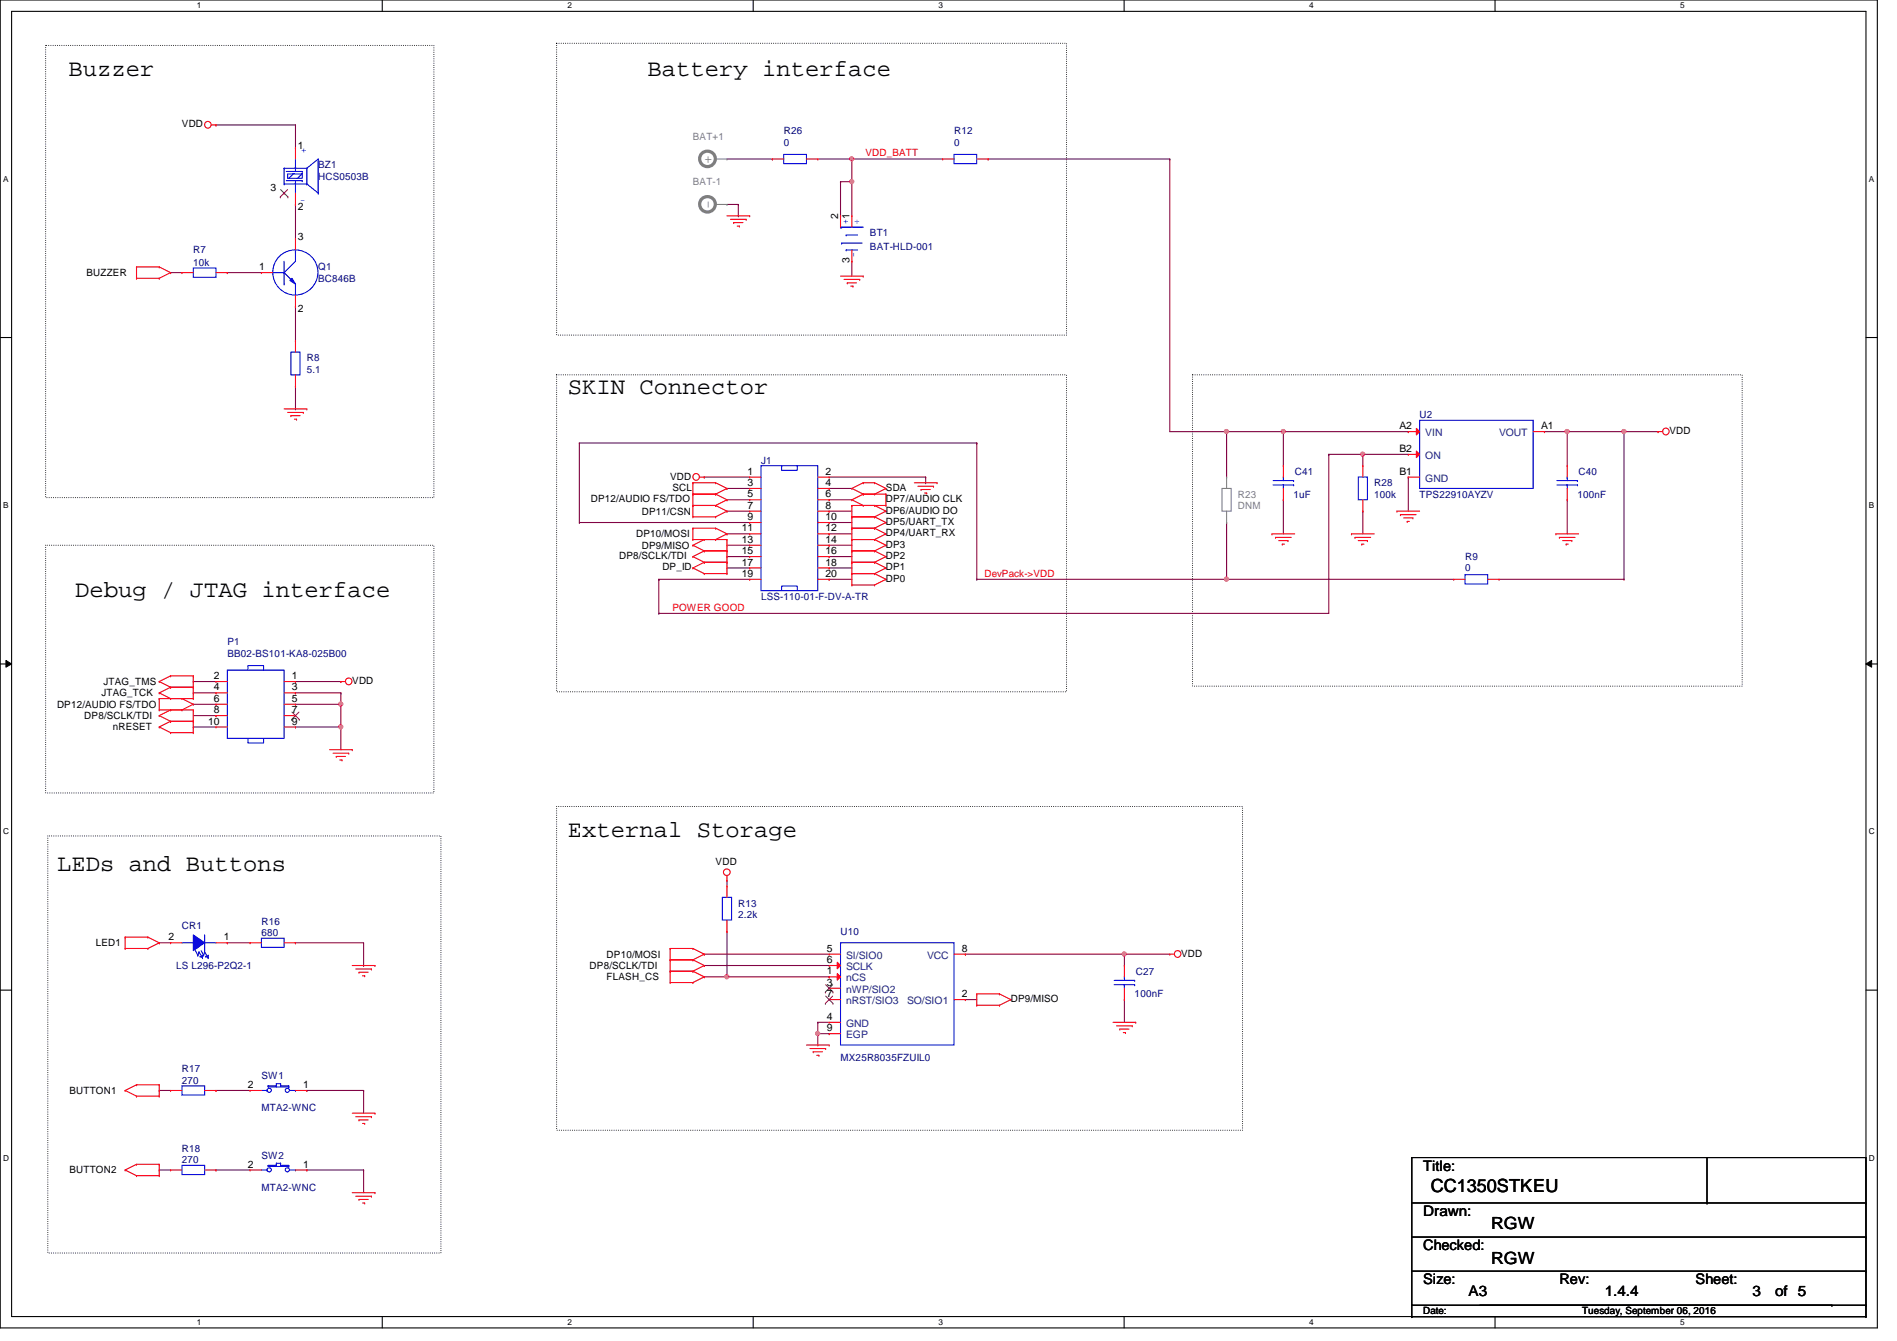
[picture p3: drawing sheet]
<svg xmlns="http://www.w3.org/2000/svg" width="297mm" height="210mm" viewBox="0 0 297 210" stroke-linecap="round" stroke-linejoin="round" font-family="sans-serif">
<path d="M0 0h294v207.9h-294zM1.8 1.8h290.4v204.3h-290.4z" fill="none" stroke="#000" stroke-width=".17"/>
<g fill="#fff">
<path d="M30.8 .2h.7v1.4h-.7z"/>
<path d="M30.8 206.2h.7v1.4h-.7z"/>
</g>
<path d="M59.9 0v1.8M59.9 206.1v1.8" fill="none" stroke="#000" stroke-width=".17"/>
<g fill="#fff">
<path d="M88.9 .2h.6v1.4h-.6z"/>
<path d="M88.9 206.2h.6v1.4h-.6z"/>
</g>
<path d="M117.9 0v1.8M117.9 206.1v1.8" fill="none" stroke="#000" stroke-width=".17"/>
<g fill="#fff">
<path d="M146.9 .2h.7v1.4h-.7z"/>
<path d="M146.9 206.2h.7v1.4h-.7z"/>
</g>
<path d="M176 0v1.8M176 206.1v1.8" fill="none" stroke="#000" stroke-width=".17"/>
<g fill="#fff">
<path d="M205 .2h.7v1.4h-.7z"/>
<path d="M205 206.2h.7v1.4h-.7z"/>
</g>
<path d="M234.1 0v1.8M234.1 206.1v1.8" fill="none" stroke="#000" stroke-width=".17"/>
<g fill="#fff">
<path d="M263.1 .2h.7v1.4h-.7z"/>
<path d="M263.1 206.2h.7v1.4h-.7z"/>
<path d="M.5 27.3h.8v1.4h-.8z"/>
<path d="M292.6 27.3h.9v1.4h-.9z"/>
<path d="M.5 78.4h.8v1.4h-.8z"/>
<path d="M292.6 78.4h.9v1.4h-.9z"/>
</g>
<path d="M0 52.8h1.8M292.2 52.8h1.8" fill="none" stroke="#000" stroke-width=".17"/>
<g fill="#fff">
<path d="M.5 129.5h.9v1.4h-.9z"/>
<path d="M292.6 129.5h.9v1.4h-.9z"/>
</g>
<path d="M0 103.9h1.8M292.2 103.9h1.8" fill="none" stroke="#000" stroke-width=".17"/>
<path d="M.9 103.4l.9 .5-.9 .5zM292.2 103.9l.9-.5v1z" fill="#000"/>
<path d="M.9 103.4l.9 .5-.9 .5zM292.2 103.9l.9-.5v1z" fill="none" stroke="#000" stroke-width=".16"/>
<g fill="#fff">
<path d="M.5 180.5h.9v1.4h-.9z"/>
<path d="M292.6 180.5h.9v1.4h-.9z"/>
</g>
<path d="M0 155h1.8M292.2 155h1.8" fill="none" stroke="#000" stroke-width=".17"/>
<path d="M7.2 7.1h60.7v70.8h-60.7zM87.2 6.8h79.8v45.7h-79.8zM87.2 58.7h79.8v49.6h-79.8zM186.7 58.7h86.1v48.7h-86.1zM7.2 85.3h60.7v38.8h-60.7zM7.5 130.9h61.5v65.2h-61.5zM87.2 126.2h107.4v50.7h-107.4z" fill="none" stroke="#000" stroke-width=".17" stroke-dasharray="0 .3"/>
<g fill="none" stroke="#800040" stroke-width=".17">
<path d="M46.3 108.5h.1M46.3 108.5h7.1M53.4 108.5h.1M53.4 108.5v1.7M24.9 147.6h.1M24.9 147.6h1.8M35.6 147.6h.1M35.6 147.6h3.6M46.3 147.6h.1M46.3 147.6h10.6M24.9 170.7h.1M24.9 170.7h1.8"/>
<path d="M24.9 183.1h.1M24.9 183.1h1.8"/>
</g>
<circle cx="53.4" cy="110.2" r=".32" fill="#f0f"/>
<circle cx="53.4" cy="110.2" r=".32" fill="none" stroke="#f0f" stroke-width=".17"/>
<g fill="none" stroke="#800040" stroke-width=".17">
<path d="M33.8 19.6h.1M33.8 19.6h12.5M46.3 19.6h.1M46.3 19.6v3.5M46.3 32h.1M46.3 32v5.3M26.7 42.7h.1M26.7 42.7h1.8M35.6 42.7h.1M35.6 42.7h5.3M46.3 48h.1M46.3 48v5.3"/>
<path d="M129.8 74.7h15.1M144.9 74.7h.1M30.3 106.7h.1M30.3 108.5h.1M30.3 113.8h.1M30.3 106.7h3.5M30.3 108.5h3.5M30.3 113.8h3.5M46.3 110.2h.1M46.3 110.2h7.1M53.4 113.8h.1M53.4 113.8v3.5"/>
</g>
<circle cx="53.4" cy="113.8" r=".32" fill="#f0f"/>
<circle cx="53.4" cy="113.8" r=".32" fill="none" stroke="#f0f" stroke-width=".17"/>
<g fill="none" stroke="#800040" stroke-width=".17">
<path d="M131.6 28.4h.1M131.6 28.4v5.4M131.6 28.4h1.8M133.4 28.4h.1M133.4 24.9h.1M133.4 24.9v8.9M154.7 24.9h.1M154.7 24.9h28.5M133.4 40.9h.1M133.4 40.9v2.3M46.3 64h.1M46.3 60.5v3.5"/>
<path d="M103.2 96h.1M103.2 96h104.9M129.8 90.7h.1M129.8 88.9h.1M129.8 87.1h.1M129.8 81.8h.1M129.8 80h.1M129.8 90.7h3.6M129.8 88.9h3.6M129.8 87.1h3.6M129.8 81.8h3.6M129.8 80h3.6"/>
<path d="M46.3 113.8h.1M53.4 110.2h.1M53.4 110.2v3.6h-7.1M56.9 151.1h.1M56.9 147.6v3.5M56.9 170.7h.1M56.9 170.7v3.5M56.9 183.1h.1M56.9 183.1v3.6"/>
</g>
<circle cx="133.4" cy="28.4" r=".32" fill="#f0f"/>
<circle cx="133.4" cy="28.4" r=".32" fill="none" stroke="#f0f" stroke-width=".17"/>
<circle cx="133.4" cy="24.9" r=".32" fill="#f0f"/>
<circle cx="133.4" cy="24.9" r=".32" fill="none" stroke="#f0f" stroke-width=".17"/>
<path d="M183.2 67.6h8.9M192.1 67.6h.1" fill="none" stroke="#800040" stroke-width=".17"/>
<circle cx="192" cy="67.5" r=".32" fill="#f0f"/>
<circle cx="192" cy="67.5" r=".32" fill="none" stroke="#f0f" stroke-width=".17"/>
<g fill="none" stroke="#800040" stroke-width=".17">
<path d="M133.4 24.9h.1M133.4 24.9h14.2M183.2 24.9h.1M183.2 24.9v42.7M90.7 69.3h.1M90.7 69.3v12.5M90.7 69.3h62.2M110.3 74.7h.1M110.3 74.7h7.1M113.8 76.5h.1M113.8 78.2h.1M113.8 76.5h3.6"/>
<path d="M113.8 78.2h3.6M129.8 78.2h.1M129.8 76.5h.1M129.8 76.5h3.6M129.8 78.2h3.6M152.9 69.3h.1M201 67.6h19.5M220.5 74.7h.1M220.5 67.6h.1M220.5 74.7v5.3M90.7 81.8h.1M90.7 81.8h26.7"/>
<path d="M103.2 90.7h.1M103.2 90.7h14.2M103.2 90.7v5.3M113.8 80h.1M113.8 83.6h.1M113.8 85.3h.1M113.8 87.1h.1M113.8 88.9h.1M113.8 80h3.6M113.8 83.6h3.6M113.8 85.3h3.6M113.8 87.1h3.6"/>
<path d="M113.8 88.9h3.6M129.8 85.3h.1M129.8 83.6h.1M129.8 83.6h3.6M129.8 85.3h3.6M30.3 110.2h3.5M30.3 112h3.5M33.8 110.2h.1M33.8 112h.1M46.3 106.7h7.1M53.4 106.7h.1"/>
</g>
<circle cx="200.9" cy="67.5" r=".32" fill="#f0f"/>
<circle cx="200.9" cy="67.5" r=".32" fill="none" stroke="#f0f" stroke-width=".17"/>
<g fill="none" stroke="#800040" stroke-width=".17">
<path d="M192.1 67.6h.1M192.1 67.6v7.1M192.1 67.6h8.9M201 67.6h.1M192.1 81.8h.1M192.1 81.8v8.9M151.2 149.4h.1M151.2 149.4h24.9M33.8 170.7h.1M33.8 170.7h5.4M48 170.7h.1M48 170.7h8.9"/>
<path d="M33.8 183.1h.1M33.8 183.1h5.4M48 183.1h.1M48 183.1h8.9"/>
</g>
<circle cx="176" cy="149.3" r=".32" fill="#f0f"/>
<circle cx="176" cy="149.3" r=".32" fill="none" stroke="#f0f" stroke-width=".17"/>
<path d="M110.3 149.4h.1M110.3 151.1h.1M110.3 149.4h19.5M110.3 151.1h19.5M110.3 152.9h3.5M113.8 152.9h.1M151.2 156.5h.1M151.2 156.5h1.7M128.1 160h.1M128.1 160h1.7" fill="none" stroke="#800040" stroke-width=".17"/>
<circle cx="113.8" cy="152.9" r=".32" fill="#f0f"/>
<circle cx="113.8" cy="152.9" r=".32" fill="none" stroke="#f0f" stroke-width=".17"/>
<path d="M176.1 149.4h.1M176.1 156.5h.1M176.1 149.4v1.7M176.1 156.5v3.5M176.1 149.4h7.1M128.1 161.8h.1M128.1 160v1.8M128.1 161.8h1.7M129.8 161.8h.1" fill="none" stroke="#800040" stroke-width=".17"/>
<circle cx="128" cy="161.8" r=".32" fill="#f0f"/>
<circle cx="128" cy="161.8" r=".32" fill="none" stroke="#f0f" stroke-width=".17"/>
<g fill="none" stroke="#800040" stroke-width=".17">
<path d="M113.8 24.9h7.1M113.8 32h1.8M115.6 32h.1M115.6 33.8h.1M115.6 32v1.8M120.9 24.9h.1M128.1 24.9h5.3M133.4 24.9h.1M208.1 71.1h.1M208.1 71.1h5.3M241.8 67.6h.1M241.8 67.6h3.6"/>
<path d="M152.9 90.7h.1M152.9 90.7h39.2M113.8 137.8h.1M113.8 137.8v.9M113.8 145.8h.1M113.8 145.8v7.1h16M129.8 152.9h.1M128.1 163.6h.1M128.1 161.8v1.8"/>
</g>
<circle cx="213.4" cy="71.1" r=".32" fill="#f0f"/>
<circle cx="213.4" cy="71.1" r=".32" fill="none" stroke="#f0f" stroke-width=".17"/>
<path d="M152.9 69.3h.1M152.9 69.3v21.4M201 78.2h.1M201 67.6h.1M201 67.6v5.3M201 78.2v5.4M208.1 71.1h.1M208.1 71.1v24.9M245.4 67.6h8.9M254.3 67.6h.1" fill="none" stroke="#800040" stroke-width=".17"/>
<circle cx="245.4" cy="67.5" r=".32" fill="#f0f"/>
<circle cx="245.4" cy="67.5" r=".32" fill="none" stroke="#f0f" stroke-width=".17"/>
<path d="M213.4 71.1h.1M213.4 71.1v1.8M213.4 71.1h7.1M245.4 78.2h.1M245.4 67.6h.1M245.4 67.6v5.3M245.4 78.2v5.4M192.1 90.7h.1M192.1 90.7h35.5M213.4 80h.1M213.4 80v3.6" fill="none" stroke="#800040" stroke-width=".17"/>
<circle cx="192" cy="90.7" r=".32" fill="#f0f"/>
<circle cx="192" cy="90.7" r=".32" fill="none" stroke="#f0f" stroke-width=".17"/>
<path d="M254.3 67.6h.1M254.3 67.6v23.1M254.3 67.6h5.3M259.6 67.6h.1M234.7 90.7h19.6M254.3 90.7h.1" fill="none" stroke="#800040" stroke-width=".17"/>
<circle cx="254.3" cy="67.5" r=".32" fill="#f0f"/>
<circle cx="254.3" cy="67.5" r=".32" fill="none" stroke="#f0f" stroke-width=".17"/>
<path d="M144.9 75.6h.1M144.9 74.7v.9" fill="none" stroke="#800040" stroke-width=".17"/>
<g fill="none" stroke="#f00" stroke-width=".17">
<path d="M33.1 19.6h.7M33.8 19.6h.1M113.8 33.8h3.6M114.4 34.3h2.4M114.9 34.8h.1M114.9 34.8h1.4M115.4 35.4h.4M115.8 35.4h.1M116.8 34.3h.1M117.4 33.8h.1M21.4 43.6h.1M21.4 41.8h.1"/>
<path d="M21.4 41.8h3.5M21.4 43.6h3.5M21.4 41.8v1.8M24.9 41.8h.1M24.9 43.6h.1M24.9 41.8l1.8 .9M26.7 42.7h.1M26.7 42.7l-1.8 .9M46.3 53.3h.1M46.3 53.3v1.8M46.3 58.7v1.8M131.6 43.2h3.6"/>
<path d="M132.2 43.7h2.4M132.7 44.3h.1M132.7 44.3h1.4M133.2 44.8h.4M133.6 44.8h.1M134.6 43.7h.1M135.2 43.2h.1M44.5 64h3.5M45 64.6h2.5M45.5 65.1h.1M45.5 65.1h1.5M46.1 65.6h.3"/>
<path d="M46.3 60.5h.1M46.4 65.6h.1M47.5 64.6h.1M48 64h.1M108.5 79.1h.1M108.5 77.3h.1M108.5 75.6h.1M108.5 79.1h3.6M108.5 77.3h3.6M108.5 75.6v5.3M108.5 75.6h3.6M109.6 74.7h.7"/>
<path d="M110.3 74.7h.1M112.1 77.3h.1M112.1 79.1h.1M112.1 75.6h.1M112.1 77.3l1.7 .9M112.1 75.6l1.7 .9M112.1 79.1l1.7 .9M113.8 78.2h.1M113.8 76.5h.1M113.8 78.2l-1.7 .9M113.8 76.5l-1.7 .8M133.4 79.1h.1"/>
<path d="M133.4 78.2h.1M133.4 76.5h.1M133.4 79.1v12.5M133.4 79.1h5.3M133.4 78.2l1.8 .9M133.4 76.5l1.8 .8M135.2 79.1h.1M135.2 77.3h.1M135.2 75.6h.1M135.2 77.3h3.5M135.2 77.3l-1.8 .9M135.2 75.6l-1.8 .9"/>
<path d="M135.2 75.6h1.7M136.9 79.1h.1M136.9 77.3h.1M136.9 75.6h.1M136.9 79.1l1.8 .9M136.9 75.6l1.8 .9M138.7 77.3h.1M138.7 79.1h.1M138.7 76.5h.1M138.7 77.3v1.8M138.7 76.5l-1.8 .8M143.2 75.6h3.5"/>
<path d="M143.7 76.1h2.5M144.2 76.6h.1M144.2 76.6h1.5M144.8 77.2h.3M145.1 77.2h.1M146.2 76.1h.1M146.7 75.6h.1M259.6 67.6h.1M259.6 67.6h.7M108.5 88.9h.1M108.5 80.9h.1M108.5 85.3h.1"/>
<path d="M108.5 84.5h.1M108.5 82.7h.1M108.5 87.1h.1M108.5 80.9h3.6M108.5 82.7h3.6M108.5 82.7v1.8M108.5 88.9l1.8 .9M108.5 84.5h5.3M108.5 85.3l1.8 .9M108.5 87.1l1.8 .9M110.3 88h.1M110.3 89.8h.1"/>
<path d="M110.3 84.5h.1M110.3 86.2h.1M110.3 89.8h3.5M110.3 88h3.5M110.3 86.2h3.5M110.3 88l-1.8 .9M110.3 84.5l-1.8 .8M110.3 86.2l-1.8 .9M112.1 80.9h.1M112.1 82.7h.1M112.1 84.5h.1M112.1 82.7l1.7 .9"/>
<path d="M113.8 88h.1M113.8 89.8h.1M113.8 80h.1M113.8 84.5h.1M113.8 86.2h.1M113.8 83.6h.1M113.8 84.5v5.3M113.8 80l-1.7 .9M113.8 83.6l-1.7 .9M133.4 80.9h.1M133.4 82.7h.1M133.4 91.6h.1"/>
<path d="M133.4 89.8h.1M133.4 88h.1M133.4 86.2h.1M133.4 84.5h.1M133.4 80.9h3.5M133.4 82.7h3.5M133.4 91.6h3.5M133.4 89.8h3.5M133.4 88h3.5M133.4 86.2h3.5M133.4 84.5h3.5M136.9 80.9h.1"/>
<path d="M136.9 82.7h.1M136.9 91.6h.1M136.9 89.8h.1M136.9 88h.1M136.9 86.2h.1M136.9 84.5h.1M136.9 80.9l1.8 .9M136.9 89.8l1.8 .9M136.9 86.2l1.8 .9M136.9 88l1.8 .9M136.9 84.5l1.8 .8M136.9 82.7l1.8 .9"/>
<path d="M138.7 80h.1M138.7 81.8h.1M138.7 90.7h.1M138.7 87.1h.1M138.7 88.9h.1M138.7 85.3h.1M138.7 83.6h.1M138.7 80l-1.8 .9M138.7 81.8l-1.8 .9M138.7 90.7l-1.8 .9M138.7 87.1l-1.8 .9M138.7 88.9l-1.8 .9"/>
<path d="M138.7 85.3l-1.8 .9M138.7 83.6l-1.8 .9M199.2 83.6h.1M199.2 83.6h3.5M199.7 84.1h.1M199.7 84.1h2.5M200.2 84.6h1.5M200.8 85.2h.1M200.8 85.2h.3M201.7 84.6h.1M211.6 83.6h.1M211.6 83.6h3.6"/>
<path d="M212.2 84.1h.1M212.2 84.1h2.4M212.7 84.6h1.4M213.2 85.2h.1M213.2 85.2h.4M214.1 84.6h.1M218.7 80h.1M218.7 80h3.6M219.3 80.6h.1M219.3 80.6h2.4M219.8 81.1h1.4M220.3 81.6h.1"/>
<path d="M220.3 81.6h.4M221.2 81.1h.1M227.6 90.7h.1M227.6 90.7h1.8M233 90.7h1.7M234.7 90.7h.1M243.6 83.6h.1M243.6 83.6h3.6M244.2 84.1h.1M244.2 84.1h2.4M244.7 84.6h1.4M245.2 85.2h.1"/>
<path d="M245.2 85.2h.4M246.1 84.6h.1M24.9 108.5h.1M24.9 106.7h.1M24.9 113.8h.1M24.9 112h.1M24.9 111.1h.1M24.9 109.3h.1M24.9 109.3h5.4M24.9 108.5l1.8 .8M24.9 106.7l1.8 .9M24.9 113.8l1.8 .9"/>
<path d="M24.9 111.1h5.4M24.9 112l1.8 .9M24.9 109.3v1.8M26.7 107.6h.1M26.7 109.3h.1M26.7 105.8h.1M26.7 112.9h.1M26.7 114.7h.1M26.7 111.1h.1M26.7 107.6l-1.8 .9M26.7 107.6h3.6M26.7 105.8l-1.8 .9"/>
<path d="M26.7 105.8h3.6M26.7 112.9l-1.8 .9M26.7 112.9h3.6M26.7 114.7h3.6M26.7 111.1l-1.8 .9M28.5 109.3h.1M28.5 111.1h.1M28.5 109.3l1.8 .9M30.3 107.6h.1M30.3 109.3h.1M30.3 105.8h.1M30.3 112.9h.1"/>
<path d="M30.3 114.7h.1M30.3 111.1h.1M30.3 110.2h.1M30.3 105.8v3.5M30.3 111.1v3.6M30.3 110.2l-1.8 .9M51.6 117.3h3.6M52.2 117.9h2.4M52.7 118.4h.1M52.7 118.4h1.4M53.2 119h.3M53.4 106.7h.1"/>
<path d="M53.4 106.7h.7M53.5 119h.1M54.6 117.9h.1M55.2 117.3h.1M113.8 137.8h.1M113.8 137.1v.7M19.6 148.5h.1M19.6 146.7h.1M19.6 146.7h3.6M19.6 148.5h3.6M19.6 146.7v1.8M23.2 146.7h.1"/>
<path d="M23.2 148.5h.1M23.2 146.7l1.7 .9M24.9 147.6h.1M24.9 147.6l-1.7 .9M39.2 147.6h.1M39.2 147.6h1.7M44.5 147.6h1.8M46.3 147.6h.1M55.2 151.1h3.5M55.7 151.7h2.5M56.2 152.2h.1M56.2 152.2h1.5"/>
<path d="M56.8 152.7h.3M57.1 152.7h.1M58.2 151.7h.1M58.7 151.1h.1M104.9 152h.1M104.9 150.2h.1M104.9 148.5h.1M104.9 153.8h.1M104.9 148.5h3.6M104.9 150.2h3.6M104.9 152h3.6M104.9 148.5v5.3"/>
<path d="M104.9 153.8h3.6M108.5 150.2h.1M108.5 152h.1M108.5 148.5h.1M108.5 153.8h.1M108.5 150.2l1.8 .9M108.5 148.5l1.8 .9M108.5 152l1.8 .9M110.3 151.1h.1M110.3 149.4h.1M110.3 152.9h.1M110.3 151.1l-1.8 .9"/>
<path d="M110.3 149.4l-1.8 .8M110.3 152.9l-1.8 .9M152.9 157.4h.1M152.9 155.6h.1M152.9 157.4h3.6M152.9 155.6v1.8M152.9 155.6h3.6M156.5 157.4h.1M156.5 155.6h.1M156.5 155.6l1.8 .9M158.3 156.5h.1M158.3 156.5l-1.8 .9"/>
<path d="M176.1 151.1h.1M176.1 156.5h.1M176.1 151.1v1.8M176.1 154.7v1.8M183.2 149.4h.1M183.2 149.4h.7M19.6 170.7h.1M19.6 170.7l1.8 .9M21.4 169.8h.1M21.4 171.6h.1M21.4 169.8l-1.8 .9M21.4 169.8h3.5"/>
<path d="M21.4 171.6h3.5M24.9 169.8h.1M24.9 171.6h.1M24.9 169.8v1.8M55.2 174.2h3.5M55.7 174.8h2.5M56.2 175.3h.1M56.2 175.3h1.5M56.8 175.9h.3M57.1 175.9h.1M58.2 174.8h.1M58.7 174.2h.1"/>
<path d="M126.3 163.6h3.5M126.8 164.1h2.5M127.3 164.6h.1M127.3 164.6h1.5M127.9 165.2h.3M128.2 165.2h.1M129.3 164.1h.1M129.8 163.6h.1M174.3 160h3.5M174.8 160.6h2.5M175.3 161.1h.1M175.3 161.1h1.5"/>
<path d="M175.9 161.6h.3M176.2 161.6h.1M177.3 160.6h.1M177.8 160h.1M19.6 183.1h.1M19.6 183.1l1.8 .9M21.4 182.2h.1M21.4 184h.1M21.4 182.2l-1.8 .9M21.4 182.2h3.5M21.4 184h3.5M24.9 182.2h.1"/>
<path d="M24.9 184h.1M24.9 182.2v1.8M55.2 186.7h3.5M55.7 187.2h2.5M56.2 187.7h.1M56.2 187.7h1.5M56.8 188.3h.3M57.1 188.3h.1M58.2 187.2h.1M58.7 186.7h.1"/>
<circle cx="32.5" cy="19.5" r=".52"/>
<circle cx="109" cy="74.6" r=".52"/>
<circle cx="260.8" cy="67.5" r=".52"/>
<circle cx="54.6" cy="106.7" r=".52"/>
<circle cx="113.8" cy="136.5" r=".52"/>
<circle cx="184.4" cy="149.3" r=".52"/>
</g>
<g fill="none" stroke="#000" stroke-width=".17">
<path d="M221.1 181.2h71.1v23.1h-71.1zM221.1 188.3h71.1M221.1 193.6h71.1M221.1 199h71.1M267.3 188.3h.1M267.3 181.2v7.1M292.2 188.3h.1M292.2 193.6h.1M292.2 199h.1M221.1 206.1h.1M221.1 204.3v1.8M221.1 206.1h71.1"/>
<path d="M231.7 204.3h55.1M286.8 204.3h.1M292.2 206.1h.1M292.2 204.3h.1M292.2 204.3v1.8"/>
</g>
<g fill="none" stroke="#00f" stroke-width=".17">
<path d="M44.5 26.3h.1M44.5 28.8h.1M44.5 26.3h3.5M44.5 26.3v2.5M44.5 28.8h3.5M44.8 26.8h2.5M47.3 26.8h.1M48 28.8h.1M48 26.3h.1M48 28.8l1.8 1.4M48 26.3v2.5M49.8 24.9h.1"/>
<path d="M49.8 30.2h.1M49.8 24.9l-1.8 1.4M49.8 24.9v5.3M45.5 55.1h1.5v3.6h-1.5zM229.4 90h3.6v1.4h-3.6zM40.9 146.9h3.6v1.4h-3.6zM174.5 154.1h3.2M174.5 153.5h3.2M176.1 154.1h.1M176.1 152.9h.1M176.1 152.9v.6M176.1 154.1v.6"/>
<path d="M177.7 154.1h.1M177.7 153.5h.1"/>
</g>
<path d="M45 27.2h2.3v.7h-2.3z" fill-rule="evenodd" fill="#fff"/>
<path d="M45 27.2h2.3v.7h-2.3z" fill-rule="evenodd" fill="#00f"/>
<g fill="none" stroke="#00f" stroke-width=".17">
<path d="M44.8 28.3h2.5M45 27.2h2.3v.7h-2.3zM46.3 39.1h.1M46.3 24.9v1.9M46.3 28.3v1.9M46.3 39.1v1.8l-1.8 1.8M47.3 28.3h.1M42.7 42.7h.1M42.7 42.7h1.8M44.5 42.7h.1M44.5 44.4h.1M44.5 42.7l1.8 1.7"/>
<path d="M44.5 40.9v3.5M46.3 44.4h.1M46.3 44.4v1.8"/>
<circle cx="46.2" cy="42.6" r="3.5"/>
</g>
<path d="M44.5 30.2h.1M46.3 32h.1M46.3 23.1h.1M46.3 23.1v1.8M46.3 30.2v1.8" fill="none" stroke="#f00" stroke-width=".17"/>
<path d="M43.9 30.8h.1M43.9 29.7l1.2 1.1M45 29.7l-1.1 1.1M45.1 30.8h.1" fill="none" stroke="#804000" stroke-width=".16"/>
<path d="M45.4 43.9l.3-.3 .6 .8z" fill="#00f"/>
<path d="M30.3 42h3.5v1.4h-3.5zM45.4 43.9l.3-.3 .6 .8zM222.3 65.8h17.8v10.7h-17.8z" fill="none" stroke="#00f" stroke-width=".17"/>
<path d="M46.3 37.3h.1M46.3 37.3v1.8M28.5 42.7h.1M28.5 42.7h1.8M33.8 42.7h1.8M35.6 42.7h.1M40.9 42.7h.1M40.9 42.7h1.8M46.3 48h.1M46.3 46.2v1.8M220.5 74.7h.1M220.5 74.7h1.8" fill="none" stroke="#f00" stroke-width=".17"/>
<path d="M221.8 67.1l.5 .5-.5 .5z" fill="#f00"/>
<path d="M220.5 67.6h.1M220.5 67.6h1.8M221.8 67.1l.5 .5-.5 .5zM240.1 67.6h1.7M241.8 67.6h.1" fill="none" stroke="#f00" stroke-width=".17"/>
<path d="M221.8 70.6l.5 .5-.5 .5z" fill="#f00"/>
<g fill="none" stroke="#f00" stroke-width=".17">
<path d="M117.4 74.7h.1M117.4 76.5h.1M117.4 78.2h.1M117.4 74.7h1.8M117.4 76.5h1.8M117.4 78.2h1.8M128.1 74.7h1.7M128.1 76.5h1.7M128.1 78.2h1.7M129.8 74.7h.1M129.8 76.5h.1M129.8 78.2h.1"/>
<path d="M201 72.9h.1M201 78.2h.1M201 72.9v1.8M201 76.5v1.7M213.4 72.9h.1M213.4 72.9v1.8M213.4 78.2v1.8M220.5 71.1h.1M220.5 71.1h1.8M221.8 70.6l.5 .5-.5 .5zM117.4 80h.1M117.4 81.8h.1"/>
<path d="M117.4 83.6h.1M117.4 85.3h.1M117.4 87.1h.1M117.4 88.9h.1M117.4 90.7h.1M117.4 80h1.8M117.4 81.8h1.8M117.4 83.6h1.8M117.4 85.3h1.8M117.4 87.1h1.8M117.4 88.9h1.8M117.4 90.7h1.8"/>
<path d="M128.1 80h1.7M128.1 81.8h1.7M128.1 83.6h1.7M128.1 85.3h1.7M128.1 87.1h1.7M128.1 88.9h1.7M128.1 90.7h1.7M129.8 80h.1M129.8 81.8h.1M129.8 83.6h.1M129.8 85.3h.1M129.8 87.1h.1"/>
<path d="M129.8 88.9h.1M129.8 90.7h.1M213.4 80h.1M39.2 170.7h.1M39.2 170.7h1.7M46.3 170.7h1.7M48 170.7h.1"/>
</g>
<g fill="none" stroke="#00f" stroke-width=".17">
<path d="M119.2 72.9h8.9v19.6h-8.9zM122.4 72.9v.7h2.4v-.7M199.3 75.9h3.3M199.3 75.2h3.3M201 75.9h.1M201 74.7h.1M201 74.7v.5M201 75.9v.6M202.6 75.9h.1M202.6 75.2h.1M212.7 74.7h1.4v3.5h-1.4zM122.4 92.5v-.8h2.4v.8"/>
<path d="M131.6 147.6h17.8v16h-17.8zM40.9 170.7h.9M41.8 170.7h.1M42 170h.1M42 170v.1h3.2M42 170h1.3M43.3 170h.1M43.9 169.6h.1M43.9 170h.1M43.9 170h1.3M43.9 169.6h-.6v.4M43.9 169.6v.4"/>
<path d="M45.2 170.1h.1M45.2 170h.1M45.2 170v.1M45.4 170.7h.9M46.3 170.7h.1"/>
<circle cx="42.2" cy="170.7" r=".33"/>
<circle cx="45" cy="170.7" r=".33"/>
</g>
<path d="M131.1 152.4l.5 .5-.5 .5z" fill="#f00"/>
<path d="M129.8 152.9h.1M129.8 154.7h.1M129.8 149.4h.1M129.8 152.9h1.8M129.8 154.7h1.8M129.8 149.4h1.8M131.1 152.4l.5 .5-.5 .5zM149.4 156.5h1.8M151.2 156.5h.1M129.8 160h.1M129.8 160h1.8" fill="none" stroke="#f00" stroke-width=".17"/>
<path d="M129.2 155.3h.1M129.3 154.1l1.1 1.2M130.4 154.1l-1.2 1.2M130.4 155.3h.1" fill="none" stroke="#804000" stroke-width=".16"/>
<path d="M131.1 150.6l.5 .5-.5 .5z" fill="#f00"/>
<g fill="none" stroke="#f00" stroke-width=".17">
<path d="M120.9 24.9h.1M120.9 24.9h1.8M126.3 24.9h1.8M128.1 24.9h.1M131.6 33.8h.1M131.6 33.8v1.8M133.4 33.8h.1M133.4 33.8v1.8M133.4 39.1v1.8M133.4 40.9h.1M245.4 72.9h.1M245.4 78.2h.1"/>
<path d="M245.4 72.9v1.8M245.4 76.5v1.7M33.8 106.7h.1M33.8 108.5h.1M33.8 110.2h.1M33.8 112h.1M33.8 113.8h.1M33.8 106.7h1.8M33.8 108.5h1.8M33.8 110.2h1.8M33.8 112h1.8M33.8 113.8h1.8"/>
<path d="M44.5 106.7h1.8M44.5 108.5h1.8M44.5 110.2h1.8M44.5 112h1.8M44.5 113.8h1.8M46.3 106.7h.1M46.3 108.5h.1M46.3 110.2h.1M46.3 112h.1M46.3 113.8h.1M113.8 138.7h.1M113.8 138.7v1.8"/>
<path d="M113.8 145.8h.1M113.8 144v1.8M129.8 151.1h.1M129.8 156.5h.1M129.8 151.1h1.8M129.8 156.5h1.8M131.1 150.6l.5 .5-.5 .5zM149.4 149.4h1.8M151.2 149.4h.1M26.7 170.7h.1M26.7 170.7h1.8M32 170.7h1.8"/>
<path d="M33.8 170.7h.1M129.8 161.8h.1M129.8 161.8h1.8M39.2 183.1h.1M39.2 183.1h1.7M46.3 183.1h1.7M48 183.1h.1"/>
</g>
<path d="M45.7 112.6h.1M45.7 111.5l1.2 1.1M46.8 111.5l-1.1 1.1M46.9 112.6h.1M129.2 157.1h.1M129.3 155.9l1.1 1.2M130.4 155.9l-1.2 1.2M130.4 157.1h.1" fill="none" stroke="#804000" stroke-width=".16"/>
<g fill="none" stroke="#808080" stroke-width=".51">
<circle cx="110.8" cy="32" r="1.22"/>
<circle cx="110.8" cy="24.9" r="1.22"/>
</g>
<path d="M112.1 24.9h1.7M112.1 32h1.7M113.8 24.9h.1M113.8 32h.1" fill="none" stroke="#808080" stroke-width=".17"/>
<g fill="none" stroke="#00f" stroke-width=".17">
<path d="M122.7 24.2h3.6v1.4h-3.6zM131.6 35.6h.1M131.6 35.6h3.6M131.8 35.6h.1M131.8 38.1h.1M131.8 38.1h3.2M132.5 39.1h.1M132.5 36.8h.1M132.5 39.1h1.8M132.5 36.8h1.8M243.8 75.9h3.2M243.8 75.2h3.2"/>
<path d="M245.4 75.9h.1M245.4 74.7h.1M245.4 74.7v.5M245.4 75.9v.6M247 75.9h.1M247 75.2h.1M35.6 104.9h8.9v10.7h-8.9zM38.8 104.9v-.7h2.5v.7M38.8 115.6v.7h2.5v-.7M32 148.8h.1M32 146.3v2.5M113.1 140.5h1.5v3.5h-1.5z"/>
<path d="M28.5 170h3.5v1.4h-3.5zM40.9 183.1h.9M41.8 183.1h.1M42 182.4h.1M42 182.4v.2h3.2M42 182.4h1.3M43.3 182.4h.1M43.9 182.1h.1M43.9 182.4h.1M43.9 182.4h1.3M43.9 182.1h-.6v.3M43.9 182.1v.3"/>
<path d="M45.2 182.6h.1M45.2 182.4h.1M45.2 182.4v.2M45.4 183.1h.9M46.3 183.1h.1"/>
<circle cx="42.2" cy="183.1" r=".33"/>
<circle cx="45" cy="183.1" r=".33"/>
</g>
<path d="M30.3 146.3l1.7 1.3-1.7 1.2z" fill-rule="evenodd" fill="#00f"/>
<g fill="none" stroke="#00f" stroke-width=".17">
<path d="M149.4 24.2h3.5v1.4h-3.5zM28.5 147.6h1.8M30.3 146.3l1.7 1.3-1.7 1.2zM30.3 147.6h.1M30.6 148.8l.4 .7M31 149.5h.1M31.2 149h.1M31.2 149l-.2 .5M31.2 149l.5 .9M31.3 149.7h.1M31.3 149.7l.4 .2M31.5 148.8l.4 .7"/>
<path d="M31.7 149.9h.1M31.7 149.5h.1M31.7 149.5v.4M31.9 149.5h.1M32 147.6h.1M32 149h.1M32 147.6h1.8M32 149l-.1 .5M32 149l.6 .9M32.2 149.7h.1M32.2 149.7l.4 .2M32.6 149.5h.1"/>
<path d="M32.6 149.9h.1M32.6 149.5v.4M28.5 182.4h3.5v1.5h-3.5z"/>
</g>
<path d="M147.6 24.9h.1M147.6 24.9h1.8M152.9 24.9h1.8M154.7 24.9h.1M26.7 147.6h.1M26.7 147.6h1.8M33.8 147.6h1.8M35.6 147.6h.1M26.7 183.1h.1M26.7 183.1h1.8M32 183.1h1.8M33.8 183.1h.1" fill="none" stroke="#f00" stroke-width=".17"/>
<path d="M191.3 76.5h1.5v3.5h-1.5zM192.1 74.7h.1M192.1 74.7v1.8M192.1 81.8h.1M192.1 80v1.8" fill="none" stroke="#808080" stroke-width=".17"/>
<circle cx="53.4" cy="110.2" r=".32" fill="#f0f"/>
<circle cx="53.4" cy="110.2" r=".32" fill="none" stroke="#f0f" stroke-width=".17"/>
<circle cx="53.4" cy="113.8" r=".32" fill="#f0f"/>
<circle cx="53.4" cy="113.8" r=".32" fill="none" stroke="#f0f" stroke-width=".17"/>
<circle cx="133.4" cy="28.4" r=".32" fill="#f0f"/>
<circle cx="133.4" cy="28.4" r=".32" fill="none" stroke="#f0f" stroke-width=".17"/>
<circle cx="133.4" cy="24.9" r=".32" fill="#f0f"/>
<circle cx="133.4" cy="24.9" r=".32" fill="none" stroke="#f0f" stroke-width=".17"/>
<circle cx="192" cy="67.5" r=".32" fill="#f0f"/>
<circle cx="192" cy="67.5" r=".32" fill="none" stroke="#f0f" stroke-width=".17"/>
<circle cx="200.9" cy="67.5" r=".32" fill="#f0f"/>
<circle cx="200.9" cy="67.5" r=".32" fill="none" stroke="#f0f" stroke-width=".17"/>
<circle cx="176" cy="149.3" r=".32" fill="#f0f"/>
<circle cx="176" cy="149.3" r=".32" fill="none" stroke="#f0f" stroke-width=".17"/>
<circle cx="113.8" cy="152.9" r=".32" fill="#f0f"/>
<circle cx="113.8" cy="152.9" r=".32" fill="none" stroke="#f0f" stroke-width=".17"/>
<circle cx="128" cy="161.8" r=".32" fill="#f0f"/>
<circle cx="128" cy="161.8" r=".32" fill="none" stroke="#f0f" stroke-width=".17"/>
<circle cx="213.4" cy="71.1" r=".32" fill="#f0f"/>
<circle cx="213.4" cy="71.1" r=".32" fill="none" stroke="#f0f" stroke-width=".17"/>
<circle cx="245.4" cy="67.5" r=".32" fill="#f0f"/>
<circle cx="245.4" cy="67.5" r=".32" fill="none" stroke="#f0f" stroke-width=".17"/>
<circle cx="192" cy="90.7" r=".32" fill="#f0f"/>
<circle cx="192" cy="90.7" r=".32" fill="none" stroke="#f0f" stroke-width=".17"/>
<circle cx="254.3" cy="67.5" r=".32" fill="#f0f"/>
<circle cx="254.3" cy="67.5" r=".32" fill="none" stroke="#f0f" stroke-width=".17"/>
<g font-size="3.7">
<text x="10.7" y="11.9">Buzzer</text>
<text x="101.4" y="11.9">Battery interface</text>
<text x="88.9" y="61.7">SKIN Connector</text>
<text x="11.8" y="93.5">Debug / JTAG interface</text>
<text x="88.9" y="131">External Storage</text>
<text x="8.9" y="136.4">LEDs and Buttons</text>
</g>
<text font-size="2.8" x="224.1" y="186.6">CC1350STKEU</text>
<g font-size="2.6">
<text x="233.5" y="192.4">RGW</text>
<text x="233.5" y="197.8">RGW</text>
</g>
<g font-size="2.3" fill="#808080">
<text x="111.5" y="25.6" transform="rotate(-90 111.5 25.6)">+</text>
<text x="111.5" y="32.7" transform="rotate(-90 111.5 32.7)">-</text>
</g>
<g font-size="2.3">
<text x="222.8" y="183.3">Title:</text>
<text x="222.8" y="190.4">Drawn:</text>
<text x="222.8" y="195.7">Checked:</text>
<text x="222.8" y="201">Size:</text>
<text x="230" y="202.8">A3</text>
<text x="244.2" y="201">Rev:</text>
<text x="251.3" y="202.8">1.4.4</text>
<text x="265.5" y="201">Sheet:</text>
<text x="274.4" y="202.8">3</text>
<text x="278" y="202.8">of 5</text>
</g>
<g font-size="1.6">
<text x="28.5" y="19.9">VDD</text>
<text x="46.6" y="23.3">1</text>
<text x="42.4" y="29.8">3</text>
<text x="46.6" y="32.9">2</text>
<text x="131.2" y="34.3" transform="rotate(-90 131.2 34.3)">2</text>
<text x="133" y="34.3" transform="rotate(-90 133 34.3)">1</text>
<text x="46.6" y="37.5">3</text>
<text x="133" y="41.2" transform="rotate(-90 133 41.2)">3</text>
<text x="13.5" y="43.2">BUZZER</text>
<text x="40.6" y="42.3">1</text>
<text x="46.6" y="48.9">2</text>
<text x="219.1" y="67.2">A2</text>
<text x="219.1" y="70.7">B2</text>
<text x="241.3" y="67.2">A1</text>
<text x="261.4" y="67.9">VDD</text>
<text x="104.9" y="75.1">VDD</text>
<text x="105.3" y="76.8">SCL</text>
<text x="117" y="74.3">1</text>
<text x="117" y="76.1">3</text>
<text x="117" y="77.9">5</text>
<text x="129.3" y="74.3">2</text>
<text x="129.3" y="76.1">4</text>
<text x="129.3" y="77.9">6</text>
<text x="138.7" y="76.8">SDA</text>
<text x="219.1" y="74.3">B1</text>
<text x="92.5" y="78.6">DP12/AUDIO FS/TDO</text>
<text x="100.5" y="80.6">DP11/CSN</text>
<text x="116.2" y="83.2">11</text>
<text x="117" y="79.6">7</text>
<text x="117" y="81.4">9</text>
<text x="129.3" y="79.6">8</text>
<text x="129.3" y="81.4">10</text>
<text x="129.3" y="83.2">12</text>
<text x="138.7" y="80.4">DP6/AUDIO DO</text>
<text x="138.7" y="82.2">DP5/UART_TX</text>
<text x="138.7" y="78.6">DP7/AUDIO CLK</text>
<text x="138.7" y="83.9">DP4/UART_RX</text>
<text x="96.9" y="87.5">DP8/SCLK/TDI</text>
<text x="99.6" y="84.1">DP10/MOSI</text>
<text x="100.5" y="85.9">DP9/MISO</text>
<text x="103.7" y="89.3">DP_ID</text>
<text x="116.2" y="85">13</text>
<text x="116.2" y="86.7">15</text>
<text x="116.2" y="88.5">17</text>
<text x="129.3" y="85">14</text>
<text x="129.3" y="86.7">16</text>
<text x="129.3" y="88.5">18</text>
<text x="138.7" y="87.5">DP2</text>
<text x="138.7" y="89.3">DP1</text>
<text x="138.7" y="85.7">DP3</text>
<text x="116.2" y="90.3">19</text>
<text x="129.3" y="90.3">20</text>
<text x="138.7" y="91.1">DP0</text>
<text x="16.2" y="107.2">JTAG_TMS</text>
<text x="33.5" y="106.3">2</text>
<text x="45.7" y="106.3">1</text>
<text x="55.2" y="107.1">VDD</text>
<text x="8.9" y="110.8">DP12/AUDIO FS/TDO</text>
<text x="13.2" y="112.6">DP8/SCLK/TDI</text>
<text x="15.9" y="109">JTAG_TCK</text>
<text x="32.6" y="113.4">10</text>
<text x="33.5" y="108.1">4</text>
<text x="33.5" y="109.9">6</text>
<text x="33.5" y="111.6">8</text>
<text x="45.7" y="108.1">3</text>
<text x="45.7" y="109.9">5</text>
<text x="45.7" y="111.6">7</text>
<text x="45.7" y="113.4">9</text>
<text x="17.6" y="114.3">nRESET</text>
<text x="112.1" y="135.3">VDD</text>
<text x="15" y="148.1">LED1</text>
<text x="26.4" y="147.2">2</text>
<text x="35" y="147.2">1</text>
<text x="95" y="149.9">DP10/MOSI</text>
<text x="129.5" y="149">5</text>
<text x="150.6" y="149">8</text>
<text x="185" y="149.7">VDD</text>
<text x="92.3" y="151.7">DP8/SCLK/TDI</text>
<text x="95" y="153.5">FLASH_CS</text>
<text x="129.5" y="152.5">1</text>
<text x="129.5" y="154.3">3</text>
<text x="129.5" y="150.7">6</text>
<text x="129.5" y="159.6">4</text>
<text x="129.5" y="156.1">7</text>
<text x="129.5" y="161.4">9</text>
<text x="150.6" y="156.1">2</text>
<text x="158.3" y="156.8">DP9/MISO</text>
<text x="10.9" y="171.2">BUTTON1</text>
<text x="38.8" y="170.3">2</text>
<text x="47.5" y="170.3">1</text>
<text x="10.9" y="183.7">BUTTON2</text>
<text x="38.8" y="182.8">2</text>
<text x="47.5" y="182.8">1</text>
<text x="222.8" y="205.7">Date:</text>
<text x="247.7" y="205.7">Tuesday, September 06, 2016</text>
</g>
<g font-size="1.6" fill="#808080">
<text x="108.5" y="21.9">BAT+1</text>
<text x="108.5" y="29">BAT-1</text>
<text x="193.8" y="77.9">R23</text>
<text x="193.8" y="79.7">DNM</text>
</g>
<g font-size="1.6" fill="#000080">
<text x="122.7" y="21">R26</text>
<text x="122.7" y="22.8">0</text>
<text x="149.4" y="21">R12</text>
<text x="149.4" y="22.8">0</text>
<text x="49.8" y="26.3">BZ1</text>
<text x="49.8" y="28.1">HCS0503B</text>
<text x="30.3" y="39.7">R7</text>
<text x="30.3" y="41.6">10k</text>
<text x="136.2" y="37">BT1</text>
<text x="136.2" y="39.1">BAT-HLD-001</text>
<text x="49.8" y="42.3">Q1</text>
<text x="49.8" y="44.1">BC846B</text>
<text x="48" y="56.6">R8</text>
<text x="48" y="58.3">5.1</text>
<text x="222.3" y="65.4">U2</text>
<text x="119.2" y="72.6">J1</text>
<text x="202.6" y="77.9">1uF</text>
<text x="202.7" y="74.3">C41</text>
<text x="215.2" y="76.1">R28</text>
<text x="215.2" y="77.9">100k</text>
<text x="222.3" y="77.9">TPS22910AYZV</text>
<text x="247" y="77.9">100nF</text>
<text x="247.2" y="74.3">C40</text>
<text x="229.4" y="87.7">R9</text>
<text x="229.4" y="89.5">0</text>
<text x="119.2" y="93.9">LSS-110-01-F-DV-A-TR</text>
<text x="35.6" y="101">P1</text>
<text x="35.6" y="102.8">BB02-BS101-KA8-025B00</text>
<text x="115.6" y="141.9">R13</text>
<text x="115.6" y="143.7">2.2k</text>
<text x="28.5" y="145.5">CR1</text>
<text x="40.9" y="144.7">R16</text>
<text x="40.9" y="146.5">680</text>
<text x="131.6" y="146.3">U10</text>
<text x="27.6" y="151.7">LS L296-P2Q2-1</text>
<text x="177.8" y="152.6">C27</text>
<text x="177.7" y="156.1">100nF</text>
<text x="28.5" y="167.9">R17</text>
<text x="131.6" y="166.1">MX25R8035FZUIL0</text>
<text x="28.5" y="169.6">270</text>
<text x="40.9" y="173.9">MTA2-WNC</text>
<text x="40.9" y="168.9">SW1</text>
<text x="28.5" y="180.3">R18</text>
<text x="28.5" y="182.1">270</text>
<text x="40.9" y="181.4">SW2</text>
<text x="40.9" y="186.4">MTA2-WNC</text>
</g>
<g font-size="1.6" fill="#00f">
<text x="47.2" y="24">+</text>
<text x="47" y="31.8">-</text>
<text x="132" y="34.3" transform="rotate(90 132 34.3)">+</text>
<text x="133.8" y="34.3" transform="rotate(90 133.8 34.3)">+</text>
<text x="133.3" y="39.5" transform="rotate(90 133.3 39.5)">-</text>
</g>
<g font-size="1.6" fill="#f00">
<text x="135.5" y="24.3">VDD_BATT</text>
<text x="105.3" y="95.7">POWER GOOD</text>
<text x="154.2" y="90.3">DevPack-&gt;VDD</text>
</g>
<g font-size="1.6" fill="#004080">
<text x="223.2" y="68.3">VIN</text>
<text x="223.2" y="71.8">ON</text>
<text x="234.7" y="68.3">VOUT</text>
<text x="223.2" y="75.4">GND</text>
<text x="132.5" y="153.6">nCS</text>
<text x="132.5" y="155.4">nWP/SIO2</text>
<text x="132.5" y="150.1">SI/SIO0</text>
<text x="132.5" y="151.8">SCLK</text>
<text x="145.2" y="150.1">VCC</text>
<text x="132.5" y="160.7">GND</text>
<text x="132.5" y="157.2">nRST/SIO3</text>
<text x="142" y="157.2">SO/SIO1</text>
<text x="132.5" y="162.5">EGP</text>
</g>
<g font-size="1.3">
<text x="30.8" y="1.3">1</text>
<text x="88.9" y="1.3">2</text>
<text x="146.9" y="1.3">3</text>
<text x="205" y="1.3">4</text>
<text x="263.1" y="1.3">5</text>
<text x=".5" y="28.4">A</text>
<text x="292.6" y="28.4">A</text>
<text x=".5" y="79.5">B</text>
<text x="292.6" y="79.5">B</text>
<text x=".5" y="130.6">C</text>
<text x="292.6" y="130.6">C</text>
<text x=".5" y="181.7">D</text>
<text x="292.6" y="181.7">D</text>
<text x="30.8" y="207.4">1</text>
<text x="88.9" y="207.4">2</text>
<text x="146.9" y="207.4">3</text>
<text x="205" y="207.4">4</text>
<text x="263.1" y="207.4">5</text>
</g>
</svg>
